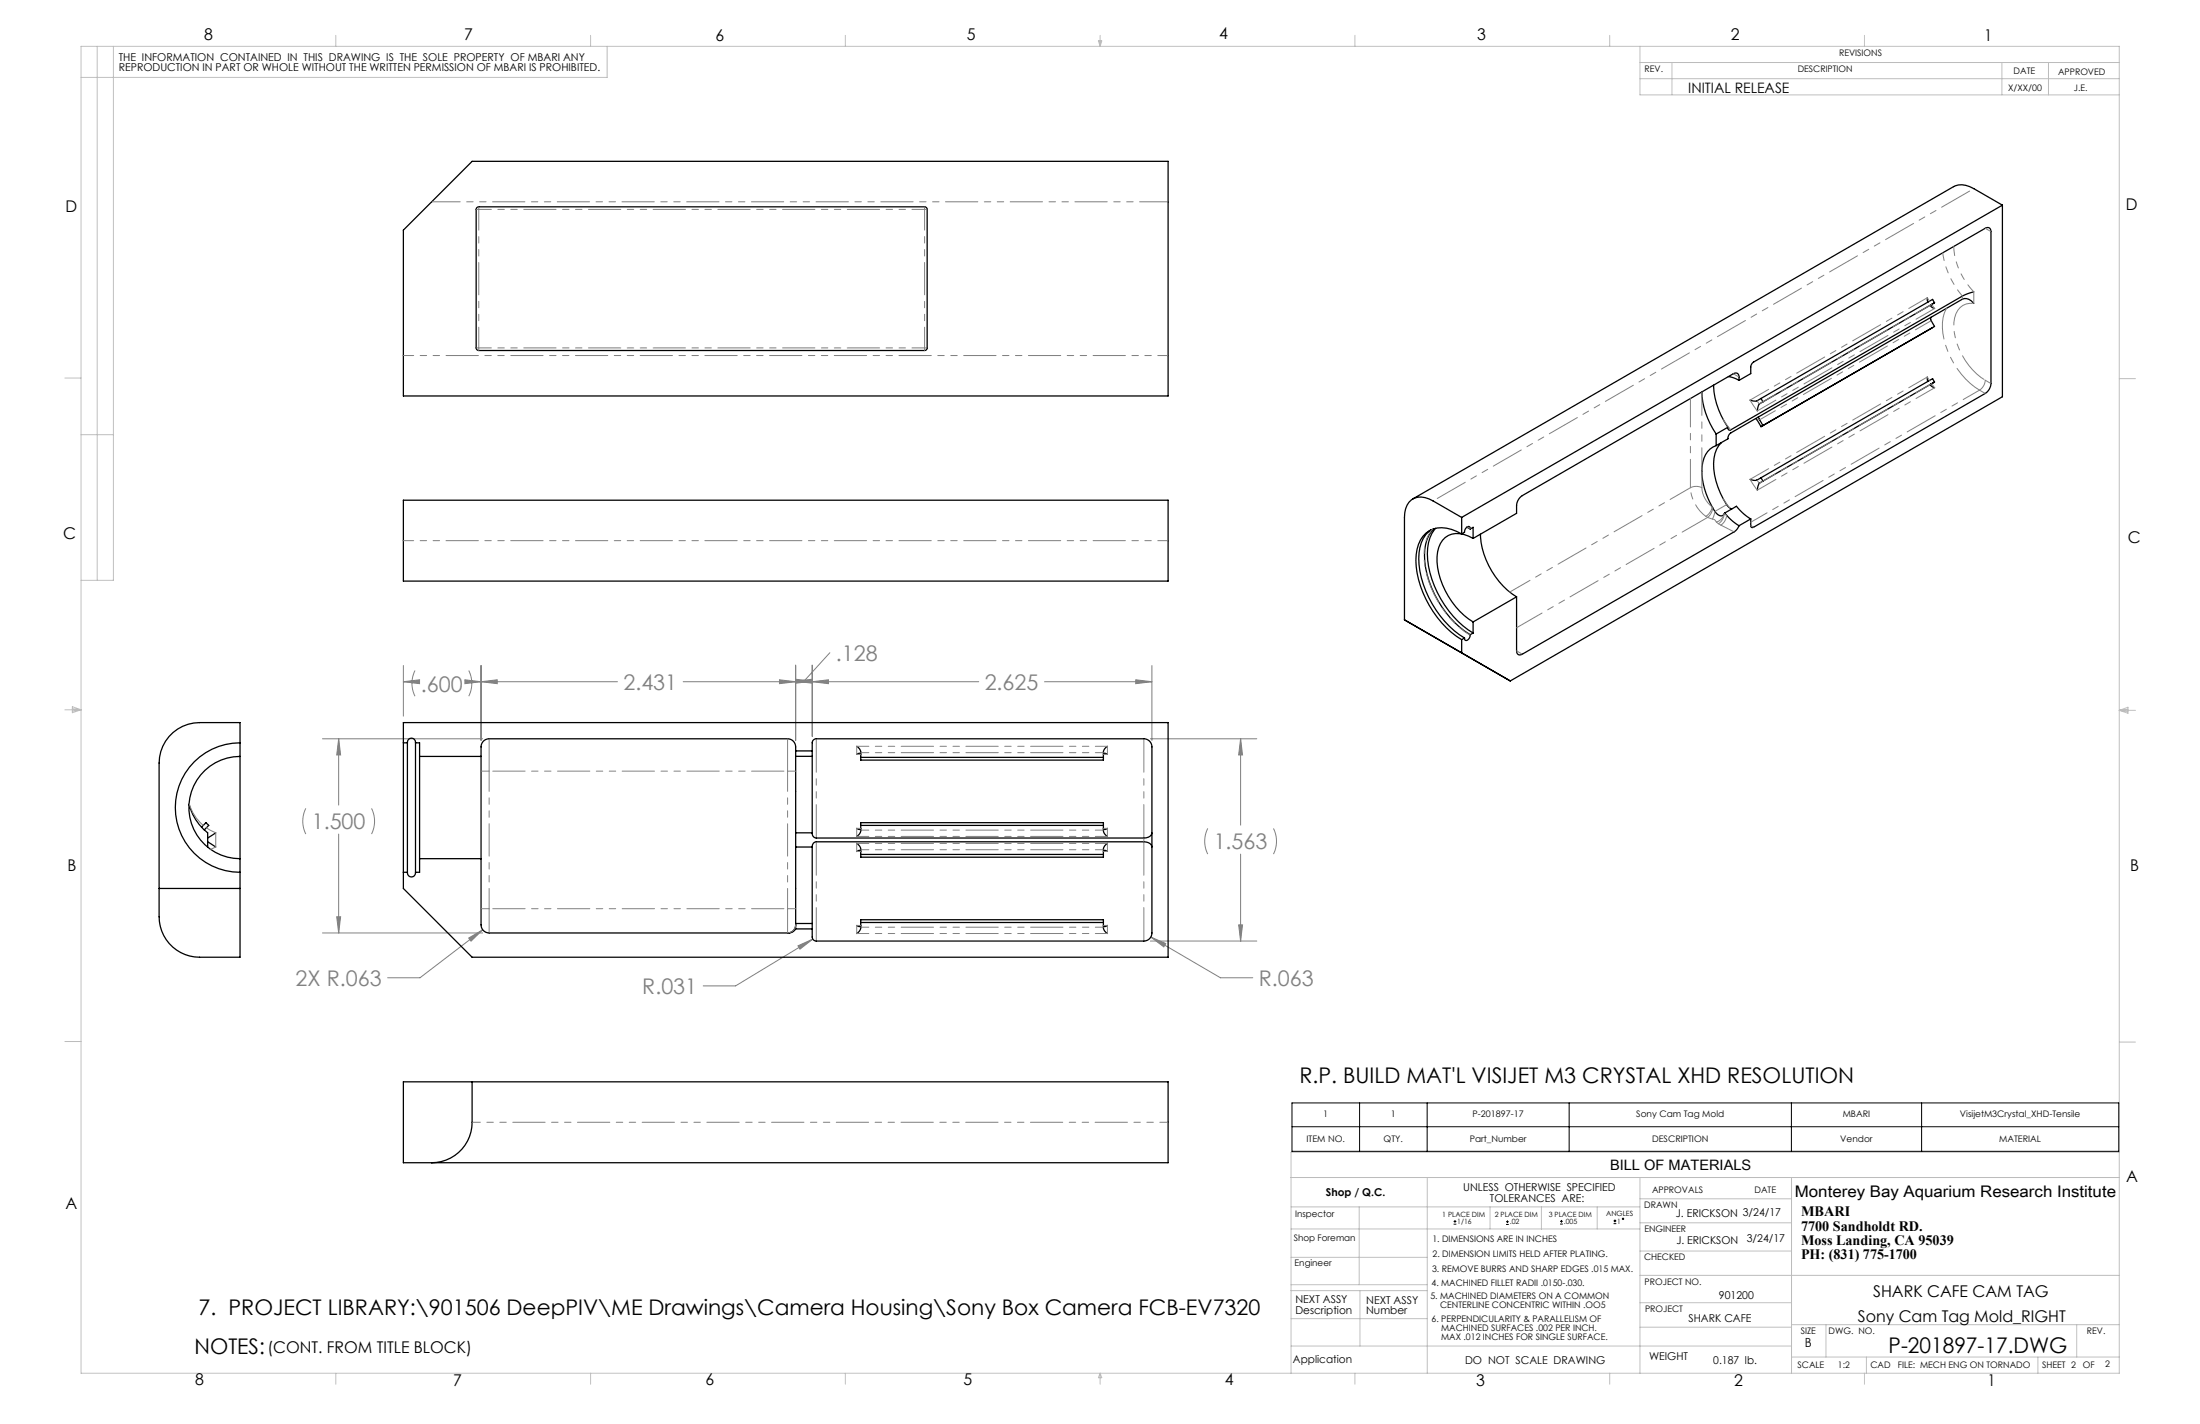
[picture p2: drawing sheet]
<svg xmlns="http://www.w3.org/2000/svg" width="432mm" height="279mm" viewBox="0 0 432 279" stroke-linecap="round" stroke-linejoin="round" font-family="sans-serif">
<g fill="none" stroke="#c0c0c0" stroke-width=".2">
<path d="M15.9 9.1h400.1v260.3h-400.1zM19.1 9.1v104.8M22.3 9.1v104.8h-6.4M65.9 6.9v2.2M115.9 6.9v2.2M119.2 9.1v6.1h-103.3M165.9 6.9v2.2M215.6 8h.6l-.3 1.1zM215.7 8l.2 1.1M215.9 6.9v2.2M216 8l-.1 1.1M265.9 6.9v2.2"/>
<path d="M315.9 6.9v2.2M321.9 9.1v9.5h94.1M321.9 15.4h94.1M321.9 12.3h94.1M328.2 12.3v6.3M365.9 6.9v2.2M392.9 12.3v6.3M402.1 12.3v6.3M12.7 74.2h3.2M416 74.3h3.1M15.9 85.3h6.4M12.7 139.3h3.2"/>
<path d="M14.2 139l1.7 .3M14.2 138.7l1.7 .6-1.7 .5zM15.9 139.3l-1.7 .2M416 139.4h3.1M416 139.4l1.7-.6v1.1zM416 139.4l1.7 .2M417.7 139.1l-1.7 .3M12.7 204.4h3.2M416 204.5h3.1M253.4 231h162.6M253.4 236.8h68.5M266.8 236.8v15.3"/>
<path d="M280.1 231v38.4M292.5 236.8v4.3M302.5 236.8v4.3M313.5 236.8v4.3M321.9 231v38.4M321.9 239.9h29.7M321.9 235.2h29.7M351.6 231v38.4M416 226.1h-162.6v43.3M253.4 241.1h68.5M253.4 253.2h26.7M253.4 258.7h26.7"/>
<path d="M253.4 252.1h26.7M253.4 246.7h26.7M266.9 253.2v10.9M321.9 250.2h94.1M321.9 245.5h29.7M321.9 255.6h29.7M351.6 259.9h64.4M358.4 259.9v6.4M407.6 259.9v6.4M65.9 269.4v2.2M115.9 269.4v2.2M165.9 269.4v2.2"/>
<path d="M215.9 269.4v2.2M215.9 269.4l.3 .9h-.6zM253.4 264.1h98.2M265.9 269.4v2.2M315.9 269.4v2.2M321.9 260.4h29.7M351.6 266.3h64.4M365.9 269.4v2.2M366.3 266.3v3.1M400 266.3v3.1"/>
</g>
<g fill="none" stroke="#808080" stroke-width=".2">
<path d="M79.2 130.6v9.9M79.2 133.8h1.7M79.2 133.8l3.1-.4v.7zM81.5 131.6a5.6 5.6 0 0 0 0 5M91.2 133.4l3.2 .4-3.2 .3zM92 131.6a5.6 5.6 0 0 1 0 5M92.6 133.8h28.6M94.4 130.6v14.7M94.4 133.8l3.2-.4v.7zM134.1 133.8h22.1M153 133.4l3.2 .4-3.2 .3zM156.2 130.5v14.8"/>
<path d="M156.2 133.7h3.2M156.2 133.7l3.1-.4v.7zM156.2 133.3l3.2 .4-3.2 .3zM159.4 133.8h32.7M159.4 130.5v14M159.4 133.8l3.2-.4v.7zM162.9 128.1l-5.1 5.6M205 133.8h21.1M222.9 133.4l3.2 .4-3.2 .3zM226.1 130.6v14.7M60 158.6a5.6 5.6 0 0 0 0 5M63.3 145h31.4"/>
<path d="M66.5 145v13M66.5 145l.4 3.1h-.8zM72.9 158.6a5.6 5.6 0 0 1 0 5M225.8 145h20.9M243.5 145l.4 3.1h-.8zM243.5 145v16.9M66.1 179.9h.8l-.4 3.2zM66.5 163.6v19.5M237 162.5a5.6 5.6 0 0 0 0 5.1M243.5 167.6v17M249.9 162.5a5.6 5.6 0 0 1 0 5.1M63.3 183.1h31.4"/>
<path d="M92 184.1l2.7-1.7-2.2 2.3zM94.7 182.4l-12.3 9.4h-6.3M156.6 185.6l2.9-1.3-2.5 1.9zM159.5 184.3l-15.1 9.1h-6.4M225.8 184.6h20.9M225.9 183.9l13.6 7.9h6.4M225.9 183.9l2.9 1.2-.4 .7zM243.1 181.5h.8l-.4 3.1z"/>
</g>
<path d="M253.6 216.4h162.3v9.5h-162.3zM266.8 216.4v9.5M280.1 216.4v9.5M308 216.4v9.5M351.6 216.4v9.5M377.2 216.4v9.5M253.6 221.1h162.3" fill="none" stroke="#000" stroke-width=".2"/>
<path d="M79.2 133.8l3.1-.4v.7zM91.2 133.4l3.2 .4-3.2 .3zM94.4 133.8l3.2-.4v.7zM153 133.4l3.2 .4-3.2 .3zM159.4 133.8l3.2-.4v.7zM222.9 133.4l3.2 .4-3.2 .3zM156.2 133.7l3.1-.4v.7zM156.2 133.3l3.2 .4-3.2 .3zM66.5 145l.4 3.1h-.8zM66.1 179.9h.8l-.4 3.2zM243.5 145l.4 3.1h-.8zM243.1 181.5h.8l-.4 3.1zM92 184.1l.5 .6 2.2-2.3zM156.6 185.6l.4 .6 2.5-1.9zM225.9 183.9l2.5 1.9 .4-.7z" fill="#808080"/>
<g fill="none" stroke="#000" stroke-width=".25">
<path d="M84.7 39.6l8-7.9h136.6v46h-150.1v-32.5zM93.6 40.7l.4-.1h87.5a.51 .51 0 0 1 .5 .5v27.2a.51 .51 0 0 1-.5 .5h-87.5a.51 .51 0 0 1-.5-.5v-27.2zM378.3 58.4v.6l.2 .2M379.7 59.4l-.4-.7-33.7 19.5M379.7 59.4l-.8 .5a.88 .88 0 0 0 .8 .6M379.7 59.4l-33.7 19.4M387.4 57.3l-2.2 .8-45.5 26.2a.33 .33 0 0 1-.5-.1l-.1-.4M387.4 59.5a1.93 1.93 0 0 0-2.2-.8l-45.5 26.3-.4 .4-.2 .7-2.3 1.3M393 40.3v37.5l-96.6 55.8-20.7-12v-20.1a3.6 3.6 0 0 1 2.5-3.9 4.7 4.7 0 0 1 3.1 .7l5.6 3.2M393 40.3l-5.6-3.3a3.9 3.9 0 0 0-4-.4l-106.1 61.3M393 40.3l-106.1 61.2M334 76.9a15.5 15.5 0 0 0 2.8 8.3"/>
<path d="M336.3 75.6a15.3 15.3 0 0 0 2.8 8.2M339.2 73.9l1 .2 1.1 .5M341.3 74.6l2.3-1.3 .1-1.6 .5-.7 45.4-26.2a.68 .68 0 0 1 .8-.1 .68 .68 0 0 1 .4 .7v29.9a2.48 2.48 0 0 1-1.2 1.9l-45.4 26.2a.34 .34 0 0 1-.4 .1 .34 .34 0 0 1-.2-.4v-1.3M341.3 74.6v-.6a.68 .68 0 0 0-.3-.7 .68 .68 0 0 0-.8 0l-41.4 23.9a2.48 2.48 0 0 0-1.1 2v1.5l-8.6 4.9M343.5 78.5l.7 .2 .6-.1M344.9 78.6h-.1M345.6 78.2l.4 .6M345.6 78.2l-.7 .4M346 78.8l-.8 .6-.3 1.2M378.3 74v.6l.2 .2M379 62.3v.5l.7 1.3-34.1 19.6M379.7 75l-.4-.7-33.7 19.4"/>
<path d="M379.7 75l-.8 .5a.88 .88 0 0 0 .8 .6M379.7 75l-33.7 19.4M79.2 98.1h150.1v15.9h-150.1zM336.8 87.4a4.8 4.8 0 0 0-2.8 5.1 16.2 16.2 0 0 0 2.4 7.5v.1a1.61 1.61 0 0 0 1.7 1l.4-.4M336.8 85.2v2.2M337.9 86.8a5.8 5.8 0 0 0-1.5 5.2 15 15 0 0 0 2.9 7.5l.6 .4M339.1 83.8l-2.3 1.4M343.5 94.1l.7 .1h.6M344.6 82.1l1 1.6M344.9 94.2h-.1M345.1 81.8l.9 1.7-.4 .2M345.6 93.7l.4 .7"/>
<path d="M345.6 93.7l-.7 .5M346 94.4l-.8 .6-.3 1.2M280.8 104a6.3 6.3 0 0 0-2.3 5.6 19.8 19.8 0 0 0 8.9 15.6M281.4 103.7a8.4 8.4 0 0 0-1.6 7.7 20.1 20.1 0 0 0 8.8 13.1M281.8 103.7a8.6 8.6 0 0 0-1.4 7.4 20.1 20.1 0 0 0 8.7 13.1M286.9 104.8a6.5 6.5 0 0 0-6.4-.7 6.2 6.2 0 0 0-2.6 5.9 19.8 19.8 0 0 0 9 15.5M286.9 101.5v3.3M287.9 103.4l.7 .4M288.6 103.8l-.2-.5a.96 .96 0 0 0-1 1.1l-.5 .4M288.6 103.8l.5-.3v2.1M289.1 105.6a4.9 4.9 0 0 0-5.4-.1 6.1 6.1 0 0 0-1.5 5.8 16 16 0 0 0 6.9 10.7M290.6 104.8a15.7 15.7 0 0 0 7.1 12.3"/>
<path d="M297.7 117.1l-8.6 4.9M338.5 100.7a11 11 0 0 0 2.8 2.4M338.5 100.7l2.3-1.4a10.3 10.3 0 0 0 2.8 2.5M341.3 103.1l-.4 .8-.5 .5-41.6 24a.68 .68 0 0 1-.8 0 .68 .68 0 0 1-.3-.7v-10.6M343.6 101.8l-2.3 1.3M279.6 123.9l11.2 6.5M286.9 125.5v2.6M287.4 125.2l-.5 .3M288.6 124.5l-.2 .7a.57 .57 0 0 1-.9 .3l-.1-.3M289.1 124.2l-.5 .3M289.1 122v2.2M33.2 144.5a7.9 7.9 0 0 1 6-2.7h7.9v46h-7.9a7.9 7.9 0 0 1-8-7.9v-30.2a7.9 7.9 0 0 1 2-5.2z"/>
<path d="M37.1 157.8a10.3 10.3 0 0 0 3.7 5.6v2.8M47.1 145.7a12.7 12.7 0 0 0-12.7 12.7 12.7 12.7 0 0 0 12.7 12.7M47.1 148.4a10 10 0 0 0-10 10 10 10 0 0 0 10 10.1M79.2 145.7v25.4M79.2 145.7h.8M79.2 145.7v-3.9h150.1v46h-136.6l-13.5-13.5v-3.2M80 145.7a.8 .8 0 0 1 .8-.9 .8 .8 0 0 1 .8 .9M80 145.7v25.4M81.6 145.7v25.4M81.6 145.7h.8v2.7M82.4 148.4v20.1M82.4 148.4h12"/>
<path d="M94.4 148.4v20.1M156.2 147.3a1.8 1.8 0 0 0-1.6-2.3h-58.6a1.59 1.59 0 0 0-1.6 1.5v1.9M156.2 147.3v1.1M156.2 148.4v15M156.2 147.3h3.2M156.2 148.4h3.2M159.4 147.3v-1.6a.79 .79 0 0 1 .8-.7h64.3a1.59 1.59 0 0 1 1.6 1.5v36.6a1.59 1.59 0 0 1-1.6 1.5h-64.3a.79 .79 0 0 1-.8-.8v-1.5M159.4 147.3v1.1M159.4 148.4v15M168.1 146.4a1.4 1.4 0 0 1 .8 1.2v1M168.9 148v-.1a.53 .53 0 0 0-.8 .1M168.9 148.6v.5h47.7v-.5"/>
<path d="M168.9 148.6h47.7M216.6 148v-.1a.53 .53 0 0 1 .8 .1M217.4 146.4a1.4 1.4 0 0 0-.8 1.2v1M31.2 174.3h15.9M39.5 162.3l.9-.9 .6 .6-.9 .8M40.8 165.2l1.5 1M42.3 163.4l-1.5 1M79.2 171.1h.8M80 171.1a.8 .8 0 0 0 .8 1 .8 .8 0 0 0 .8-1M82.4 168.5v2.6h-.8M82.4 168.5h12M94.4 168.5v13a1.59 1.59 0 0 0 1.6 1.6h58.8"/>
<path d="M156.2 166.2v15M156.2 163.4v2.8M156.2 166.2h3.2M156.2 163.4h3.2M159.4 163.4a.9 .9 0 0 0 .8 1h64.3a1.33 1.33 0 0 0 1.6-1M159.4 166.2a.87 .87 0 0 1 .8-1h64.3a1.33 1.33 0 0 1 1.6 1M159.4 166.2v15M168.1 165.5a1.4 1.4 0 0 1 .8 1.1v1M168.1 162.5h.1a.53 .53 0 0 0 .7 .2v-.2M168.9 167.1v-.2a.53 .53 0 0 0-.8 .2M168.9 162v-.6h47.7v.6M168.9 167.6v.6h47.7v-.6"/>
<path d="M168.9 162v.9a1.3 1.3 0 0 1-.8 1.2M168.9 162h47.7M168.9 167.6h47.7M216.6 162v.9a1.3 1.3 0 0 0 .8 1.2M216.6 167.1v-.2a.53 .53 0 0 1 .8 .2M217.4 165.5a1.4 1.4 0 0 0-.8 1.1v1M217.4 162.5a.53 .53 0 0 1-.8 .2v-.2M154.8 183.1h.1M156.2 181.5a1.59 1.59 0 0 1-1.6 1.6M156.2 182.3a1.59 1.59 0 0 1-1.4 .8M156.2 181.2v1.1M156.2 182.3h3.2"/>
<path d="M156.2 181.2h3.2M159.4 181.2v1.1M168.1 181.6h.1a.53 .53 0 0 0 .7 .1v-.1M168.9 181v-.5h47.7v.5M168.9 181v1a1.3 1.3 0 0 1-.8 1.2M168.9 181h47.7M216.6 181v1a1.3 1.3 0 0 0 .8 1.2M217.4 181.6a.53 .53 0 0 1-.8 .1v-.1M79.2 212.3h150.1v15.8h-150.1zM92.7 212.3v7.9a7.9 7.9 0 0 1-8 7.9"/>
</g>
<path d="M160.2 145v19.4M160.2 165.2v19.4M224.5 164.4v-19.4M224.5 184.6v-19.4" fill="none" stroke="#808080" stroke-width=".2" stroke-dasharray="6.3 1.3 1.3 1.3 1.3 1.3" stroke-dashoffset="-.2"/>
<g fill="none" stroke="#808080" stroke-width=".2" stroke-dasharray="6.3 1.3 1.3 1.3 1.3 1.3">
<path d="M93.5 41.1h.5M94 40.6v.5M181.5 41.1v-.5M181.5 41.1h.5M378.3 58.4l.4 .7M379.1 59.7l.6 .8M385.2 58.7v-.6M387.4 57.3v2.2M390.8 45.4l-1.2-.6M93.5 68.3h.5M94 68.8v-.5M181.5 68.3h.5"/>
<path d="M181.5 68.3v.5M334 76.9h.1M341.3 74l-1.1-.7M344.9 78.6l.4 .7M378.3 74l.4 .7M379.1 75.3l.6 .8M388.5 76.5a2.48 2.48 0 0 0 1.1-1.9M389.6 77.2l-1.1-.7M389.6 74.6l1.2 .7M331.8 95.7a2.48 2.48 0 0 1 2.2 0M334 92.5v3.2M334 95.7a5 5 0 0 0 2 3.7"/>
<path d="M338.2 82.3l1.5 2M338.2 97.8l1.3 1.9M344.9 94.2l.4 .6M344.9 80.6l-1.4-2.1M344.9 96.2l-1.4-2.1M345.3 82.2l-.4 .2M288 103.4l.6 .3M334.8 101.3a2.74 2.74 0 0 0 1.2-1.9M335.2 101.5l-.4-.2M335.2 101.5a2.74 2.74 0 0 0 1-1.9M336.1 101.8l-.9-.3M336.1 101.8l.5-1.5"/>
<path d="M336.6 100.3l2.3-1.3M336.9 102.4a.89 .89 0 0 0-.8-.6M336.9 102.4a2.02 2.02 0 0 0 1.4-1.4M337.3 102.8l-.4-.4M337.8 103l-.5-.2M338.4 100.8l.5 .3M338.4 100.8a2.48 2.48 0 0 1-1.1 2M338.9 101.1a2.48 2.48 0 0 1-1.1 1.9M340.4 104.4l-2.6-1.4M343.6 103.1l.6 .3M297.7 127.7l1.1 .7M37.1 157.6a8.7 8.7 0 0 0 2.8 4.4"/>
<path d="M94.4 151.3h1.6M96 145v6.3M154.6 151.3v-6.3M154.6 151.3h1.6M168.1 148v-1.6M168.9 148h-.8M217.4 146.4v1.6M217.4 148h-.8M40.5 162.4l1.8 1M42.3 163.4v2.8M42.3 166.2l-1 .5M94.4 178.3h1.6"/>
<path d="M96 178.3v4.8M154.6 178.3h1.6M168.1 162.5h.8M168.1 164.1v-1.6M168.1 167.1v-1.6M168.9 167.1h-.8M216.6 162.5h.8M217.4 162.5v1.6M217.4 165.5v1.6M217.4 167.1h-.8M224.5 165.2v-.8M154.6 183a1.58 1.58 0 0 0 1.6-1.5"/>
<path d="M154.6 183v-4.7M168.1 181.6h.8M168.1 183.2v-1.6M216.6 181.6h.8M217.4 181.6v1.6"/>
</g>
<path d="M168.1 146.4h49.3M168.1 165.5h49.3M217.4 164.1h-49.3M217.4 183.2h-49.3" fill="none" stroke="#808080" stroke-width=".2" stroke-dasharray="6.3 1.3 1.3 1.3 1.3 1.3" stroke-dashoffset="4"/>
<path d="M154.6 151.3h-58.6M154.6 178.3h-58.6" fill="none" stroke="#808080" stroke-width=".2" stroke-dasharray="6.3 1.3 1.3 1.3 1.3 1.3" stroke-dashoffset="-.7"/>
<path d="M385.2 58.1a16.7 16.7 0 0 1-3.9-8.5M216.6 147.7h-47.7M168.9 162.9h47.7M216.6 166.7h-47.7M168.9 181.9h47.7" fill="none" stroke="#808080" stroke-width=".2" stroke-dasharray="6.3 1.3 1.3 1.3 1.3 1.3" stroke-dashoffset="4.8"/>
<path d="M96 151.3v27M154.6 178.3v-27" fill="none" stroke="#808080" stroke-width=".2" stroke-dasharray="6.3 1.3 1.3 1.3 1.3 1.3" stroke-dashoffset="2.4"/>
<path d="M229.3 69.8h-150.1M229.3 106.1h-150.1" fill="none" stroke="#808080" stroke-width=".2" stroke-dasharray="6.3 1.3 1.3 1.3 1.3 1.3" stroke-dashoffset="4.3"/>
<path d="M229.3 39.6h-144.6M331.8 95.7v-17.5" fill="none" stroke="#808080" stroke-width=".2" stroke-dasharray="6.3 1.3 1.3 1.3 1.3 1.3" stroke-dashoffset=".8"/>
<path d="M181.5 41.1h-87.5M94 68.3h87.5" fill="none" stroke="#808080" stroke-width=".2" stroke-dasharray="6.3 1.3 1.3 1.3 1.3 1.3" stroke-dashoffset="3.9"/>
<path d="M94 41.1v27.2M181.5 68.3v-27.2" fill="none" stroke="#808080" stroke-width=".2" stroke-dasharray="6.3 1.3 1.3 1.3 1.3 1.3" stroke-dashoffset="2.3"/>
<path d="M229.3 220.2h-136.6" fill="none" stroke="#808080" stroke-width=".2" stroke-dasharray="6.3 1.3 1.3 1.3 1.3 1.3" stroke-dashoffset="4.7"/>
<path d="M387.4 37l-106.1 61.3" fill="none" stroke="#808080" stroke-width=".2" stroke-dasharray="6.3 1.3 1.3 1.3 1.3 1.3" stroke-dashoffset="-.9"/>
<path d="M288.6 124.6a20 20 0 0 1-9.1-15.7 7.2 7.2 0 0 1 1.7-5.1" fill="none" stroke="#808080" stroke-width=".2" stroke-dasharray="6.3 1.3 1.3 1.3 1.3 1.3" stroke-dashoffset="3.7"/>
<path d="M334 76.9v15.6M331.8 95.7l-35.5 20.5" fill="none" stroke="#808080" stroke-width=".2" stroke-dasharray="6.3 1.3 1.3 1.3 1.3 1.3" stroke-dashoffset="1.7"/>
<path d="M335.2 101.5l-37.5 21.7" fill="none" stroke="#808080" stroke-width=".2" stroke-dasharray="6.3 1.3 1.3 1.3 1.3 1.3" stroke-dashoffset=".6"/>
<path d="M334.8 101.3a7.5 7.5 0 0 1-3-5.6" fill="none" stroke="#808080" stroke-width=".2" stroke-dasharray="6.3 1.3 1.3 1.3 1.3 1.3" stroke-dashoffset="3.3"/>
<path d="M343.5 78.5l34.8-20.1M379.7 60.5l-34.8 20.1M379.7 76.1l-34.8 20.1M343.5 94.1l34.8-20.1" fill="none" stroke="#808080" stroke-width=".2" stroke-dasharray="6.3 1.3 1.3 1.3 1.3 1.3" stroke-dashoffset="2.1"/>
<path d="M388.5 76.5a16 16 0 0 1-7.2-13.2 6 6 0 0 1 .8-2.8" fill="none" stroke="#808080" stroke-width=".2" stroke-dasharray="6.3 1.3 1.3 1.3 1.3 1.3" stroke-dashoffset=".2"/>
<path d="M343.6 102.5l44.9-26" fill="none" stroke="#808080" stroke-width=".2" stroke-dasharray="6.3 1.3 1.3 1.3 1.3 1.3" stroke-dashoffset="2.7"/>
<path d="M345.4 79.2l33.6-19.4M379 62.9l-33.6 19.5M345.4 94.8l33.6-19.5" fill="none" stroke="#808080" stroke-width=".2" stroke-dasharray="6.3 1.3 1.3 1.3 1.3 1.3" stroke-dashoffset="2.8"/>
<path d="M383.5 48.4a13.6 13.6 0 0 0 3.9 8.9" fill="none" stroke="#808080" stroke-width=".2" stroke-dasharray="6.3 1.3 1.3 1.3 1.3 1.3" stroke-dashoffset="4.5"/>
<path d="M387.4 59.5a3.5 3.5 0 0 0-3.9 3.8 13.5 13.5 0 0 0 6.1 11.3" fill="none" stroke="#808080" stroke-width=".2" stroke-dasharray="6.3 1.3 1.3 1.3 1.3 1.3" stroke-dashoffset="-.3"/>
<g fill="none" stroke="#000" stroke-width=".2">
<path d="M285.3 239.7h.5M285.6 239.4v.5M295.6 239.7h.5M295.9 239.4v.6M306.2 239.6h.5M306.5 239.4v.5M316.7 239.6h.5M317 239.3v.5M285.3 240.2h.5M295.6 240.2h.5M306.2 240.2h.5M316.7 240.1h.5"/>
<circle cx="318.6" cy="239.1" r=".13"/>
</g>
<g font-size="4.2" fill="#808080">
<text x="164.1" y="129.7">.128</text>
<text x="82.6" y="135.7">.600</text>
<text x="122.4" y="135.4">2.431</text>
<text x="193.3" y="135.4">2.625</text>
<text x="61.2" y="162.7">1.500</text>
<text x="238.2" y="166.7">1.563</text>
<text x="58" y="193.4">2X R.063</text>
<text x="126.1" y="195">R.031</text>
<text x="247.1" y="193.4">R.063</text>
</g>
<g font-size="4.2">
<text x="255" y="212.6">R.P. BUILD MAT'L VISIJET M3 CRYSTAL XHD RESOLUTION</text>
<text x="39" y="258">7. PROJECT LIBRARY:\901506 DeepPIV\ME Drawings\Camera Housing\Sony Box Camera FCB-EV7320</text>
<text x="38.2" y="265.7">NOTES:</text>
<text x="370.7" y="265.4">P-201897-17.DWG</text>
</g>
<g font-size="3.2">
<text x="40" y="7.9">8</text>
<text x="91.1" y="7.9">7</text>
<text x="140.4" y="8.1">6</text>
<text x="189.8" y="7.9">5</text>
<text x="239.3" y="7.6">4</text>
<text x="289.9" y="7.9">3</text>
<text x="339.7" y="7.9">2</text>
<text x="389.5" y="8.1">1</text>
<text x="12.8" y="41.6">D</text>
<text x="417.3" y="41.1">D</text>
<text x="12.4" y="105.7">C</text>
<text x="417.6" y="106.5">C</text>
<text x="13.3" y="170.9">B</text>
<text x="418.1" y="170.8">B</text>
<text x="417.3" y="231.9">A</text>
<text x="12.9" y="237.2">A</text>
<text x="367.7" y="254.4">SHARK CAFE CAM TAG</text>
<text x="364.7" y="259.3">Sony Cam Tag Mold_RIGHT</text>
<text x="52.5" y="265.5">(CONT. FROM TITLE BLOCK)</text>
<text x="38.3" y="271.8">8</text>
<text x="88.9" y="272">7</text>
<text x="138.5" y="271.8">6</text>
<text x="189.1" y="271.8">5</text>
<text x="240.4" y="271.8">4</text>
<text x="289.7" y="272">3</text>
<text x="340.3" y="272">2</text>
<text x="390.1" y="272">1</text>
</g>
<text font-size="3.1" x="352.3" y="234.8">Monterey Bay Aquarium Research Institute</text>
<g font-size="2.8">
<text x="331.4" y="18.2">INITIAL RELEASE</text>
<text x="316" y="229.5">BILL OF MATERIALS</text>
<text x="353.5" y="238.7">MBARI</text>
<text x="353.5" y="241.5">7700 Sandholdt RD.</text>
<text x="353.5" y="244.3">Moss Landing, CA 95039</text>
<text x="353.5" y="247.1">PH: (831) 775-1700</text>
</g>
<text font-size="2.5" x="354.2" y="264.4">B</text>
<g font-size="2.1">
<text x="23.3" y="11.9">THE INFORMATION CONTAINED IN THIS DRAWING IS THE SOLE PROPERTY OF MBARI ANY</text>
<text x="23.3" y="14">REPRODUCTION IN PART OR WHOLE WITHOUT THE WRITTEN PERMISSION OF MBARI IS PROHIBITED.</text>
<text x="287.2" y="233.7">UNLESS OTHERWISE SPECIFIED</text>
<text x="260.2" y="234.7">Shop / Q.C.</text>
<text x="292.4" y="235.9">TOLERANCES ARE:</text>
<text x="328.9" y="238.8">J. ERICKSON 3/24/17</text>
<text x="329" y="244.1">J. ERICKSON</text>
<text x="342.9" y="243.7">3/24/17</text>
<text x="254.3" y="255.7">NEXT ASSY</text>
<text x="254.3" y="257.8">Description</text>
<text x="268.1" y="255.8">NEXT ASSY</text>
<text x="268.1" y="257.9">Number</text>
<text x="337.4" y="254.8">901200</text>
<text x="331.4" y="259.3">SHARK CAFE</text>
<text x="253.8" y="267.4">Application</text>
<text x="287.6" y="267.7">DO NOT SCALE DRAWING</text>
<text x="323.7" y="266.8">WEIGHT</text>
<text x="336.3" y="267.6">0.187 lb.</text>
</g>
<g font-size="1.8">
<text x="361" y="10.9">REVISIONS</text>
<text x="322.8" y="14.1">REV.</text>
<text x="352.8" y="14.1">DESCRIPTION</text>
<text x="394.2" y="17.9">X/XX/00</text>
<text x="395.2" y="14.6">DATE</text>
<text x="403.9" y="14.6">APPROVED</text>
<text x="407.1" y="17.8">J.E.</text>
<text x="259.7" y="219.2">1</text>
<text x="273" y="219.2">1</text>
<text x="289" y="219.2">P-201897-17</text>
<text x="321.1" y="219.2">Sony Cam Tag Mold</text>
<text x="361.7" y="219.2">MBARI</text>
<text x="384.7" y="219.2">VisijetM3Crystal_XHD-Tensile</text>
<text x="256.4" y="224.2">ITEM NO.</text>
<text x="271.6" y="224.2">QTY.</text>
<text x="288.5" y="224.2">Part_Number</text>
<text x="324.3" y="224.2">DESCRIPTION</text>
<text x="361.2" y="224.2">Vendor</text>
<text x="392.4" y="224.2">MATERIAL</text>
<text x="254.2" y="238.8">Inspector</text>
<text x="322.7" y="237">DRAWN</text>
<text x="324.2" y="234.1">APPROVALS</text>
<text x="344.4" y="234">DATE</text>
<text x="253.9" y="243.5">Shop Foreman</text>
<text x="281.1" y="243.7">1. DIMENSIONS ARE IN INCHES</text>
<text x="322.7" y="241.7">ENGINEER</text>
<text x="254.1" y="248.5">Engineer</text>
<text x="281.1" y="249.7">3. REMOVE BURRS AND SHARP EDGES .015 MAX.</text>
<text x="281.2" y="246.7">2. DIMENSION LIMITS HELD AFTER PLATING.</text>
<text x="322.7" y="247.2">CHECKED</text>
<text x="280.8" y="254.8">5. MACHINED DIAMETERS ON A COMMON</text>
<text x="281" y="252.4">4. MACHINED FILLET RADII .0150-.030.</text>
<text x="282.7" y="256.6">CENTERLINE CONCENTRIC WITHIN .OO5</text>
<text x="322.8" y="252.2">PROJECT NO.</text>
<text x="322.9" y="257.5">PROJECT</text>
<text x="281" y="259.4">6. PERPENDICULARITY &amp; PARALLELISM OF</text>
<text x="282.9" y="262.9">MAX .012 INCHES FOR SINGLE SURFACE.</text>
<text x="282.9" y="261.2">MACHINED SURFACES .002 PER INCH.</text>
<text x="353.4" y="261.8">SIZE</text>
<text x="358.9" y="261.7">DWG. NO.</text>
<text x="409.6" y="261.8">REV.</text>
<text x="352.8" y="268.4">SCALE</text>
<text x="360.7" y="268.3">1:2</text>
<text x="367.1" y="268.5">CAD</text>
<text x="372.5" y="268.5">FILE: MECH ENG ON TORNADO</text>
<text x="400.8" y="268.3">SHEET 2</text>
<text x="408.8" y="268.4">OF</text>
<text x="413.2" y="268.3">2</text>
</g>
<g font-size="1.4">
<text x="283.1" y="238.8">1 PLACE DIM</text>
<text x="293.4" y="238.8">2 PLACE DIM</text>
<text x="304" y="238.8">3 PLACE DIM</text>
<text x="315.2" y="238.7">ANGLES</text>
<text x="286" y="240.2">1/16</text>
<text x="296.3" y="240.2">.02</text>
<text x="306.9" y="240.2">.005</text>
<text x="317.4" y="240.1">1</text>
</g>
</svg>
